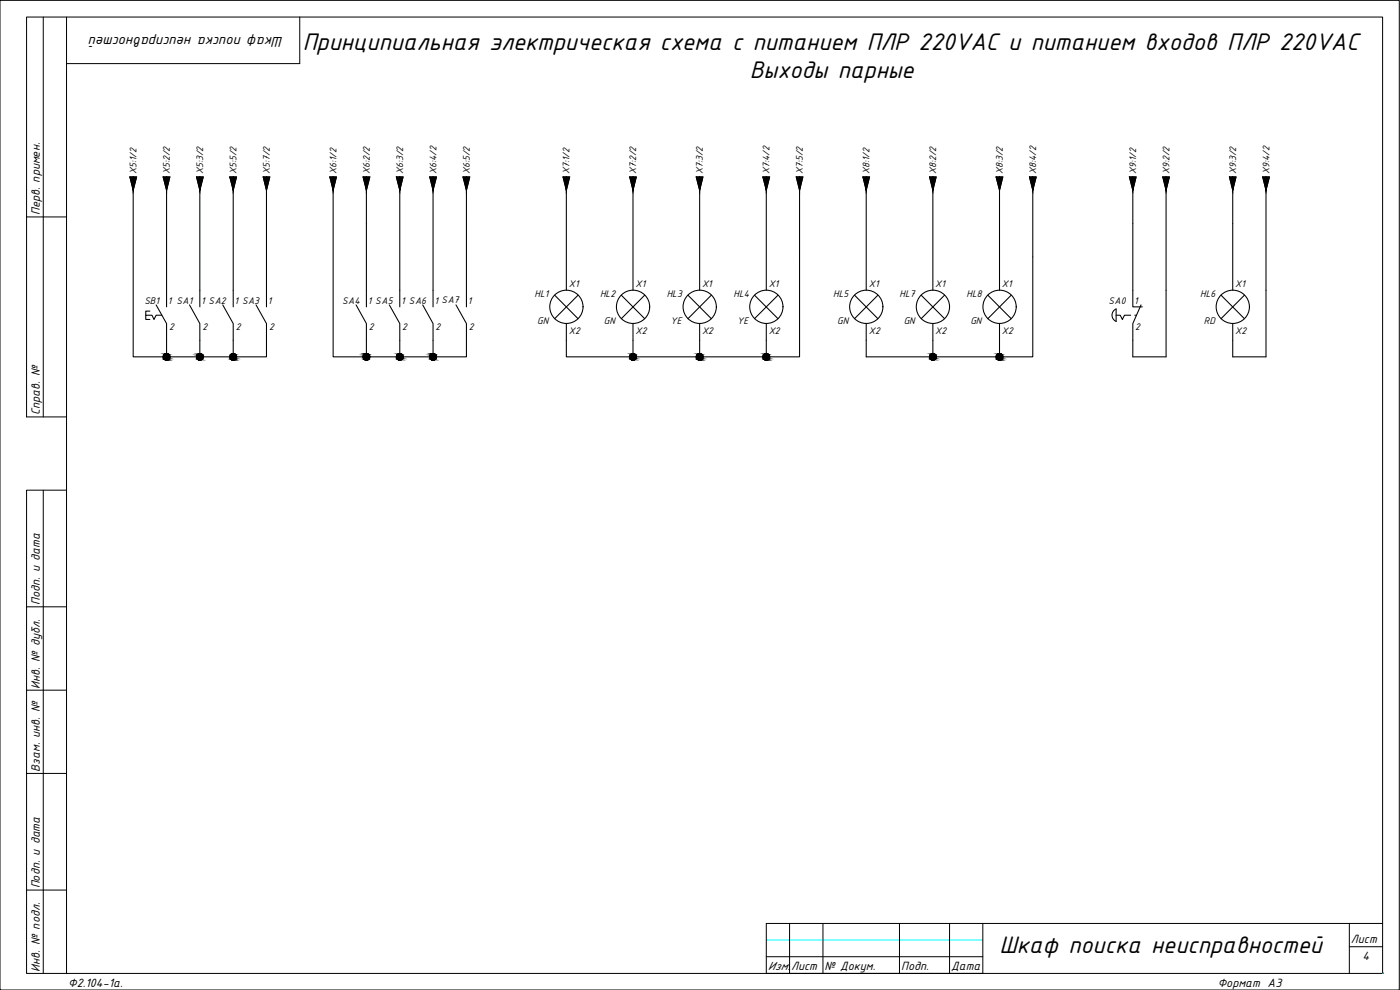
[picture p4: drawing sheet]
<svg xmlns="http://www.w3.org/2000/svg" width="420mm" height="297mm" viewBox="0 0 420 297" stroke-linecap="round" stroke-linejoin="round" font-family="sans-serif">
<!-- layer: 0 -->
<g fill="none" stroke="#000" stroke-width=".3">
<path d="M13 5.1v120M20 5.1h394.9v287h-394.9zM20 5.1h-12v60h12M90 5.1v14h-70M8 65.1v60h12M13 147.1v145M20 147.1h-12v35M20 182.1h-12v25M20 207.1h-12v25M20 232.1h-12v35M20 267.1h-12v25h12M237 277.1v15"/>
<path d="M247 277.1v15M269.9 277.1v15M285 277.1v15M295 277.1v15h-65v-15h184.9M405 277.1v15M414.9 277.1h.1M230 287.1h65M405 284.1h9.9M414.9 292.1h.1"/>
</g>
<!-- layer: 4 -->
<path d="M230 282h65M414.9 292.1h.1" fill="none" stroke="#0ff" stroke-width=".3"/>
<g fill="none" stroke="#000" stroke-width=".32">
<path d="M39 53.1h2l-1 4zM40 57.1v50h40v-10l-3.2-5.6M49 53.1h2l-1 4zM50 57.1v35M59 53.1h2l-1 4zM60 57.1v35M69 53.1h2l-1 4zM70 57.1v35M79 53.1h2l-1 4zM80 57.1v35M99 53.1h2l-1 4zM100 57.1v50h40v-10l-3.2-5.6"/>
<path d="M109 53.1h2l-1 4zM110 57.1v35M119 53.1h2l-1 4zM120 57.1v35M129 53.1h2l-1 4zM130 57.1v35M139 53.1h2l-1 4zM140 57.1v35M169 53.1h2l-1 4zM170 57.1v30M189 53.1h2l-1 4zM190 57.1v30"/>
<path d="M209 53.1h2l-1 4zM210 57.1v30M229 53.1h2l-1 4zM230 57.1v30M239 53.1h1.9l-.9 4zM240 57.1v50h-70v-10M259 53.1h1.9l-.9 4zM260 57.1v30M279 53.1h2l-1 4zM280 57.1v30M298.9 53.1h2.1l-1 4zM300 57.1v30"/>
<path d="M309 53.1h2l-1 4zM310 57.1v50h-50v-10M338.9 53.1h2.1l-1 4zM340 57.1v35h2.8M349 53.1h1.9l-.9 4zM350 57.1v50h-10v-10l2.4-5.6M369 53.1h1.9l-.9 4zM370 57.1v30M379 53.1h2l-1.1 4zM379.9 57.1v50h-9.9v-10M45 93.3h-1.3v1.3M46.8 91.5l3.2 5.6v10"/>
<path d="M48.6 94.6h-1.8l-.6 1.2-.6-1.2h-1.9v1.2h1.3M56.9 91.5l3.1 5.6v10M66.9 91.5l3.1 5.6v10M106.9 91.5l3.1 5.6v10M116.8 91.5l3.2 5.6v10M126.9 91.5l3.1 5.6v10M166.4 88.5l7.1 7.1M173.5 88.5l-7.1 7.1M186.4 88.5l7.1 7.1M190 97.1v10M193.5 88.5l-7.1 7.1M206.4 88.5l7.1 7.1"/>
<path d="M210 97.1v10M213.5 88.5l-7.1 7.1M226.4 88.5l7.1 7.1M230 97.1v10M233.5 88.5l-7.1 7.1M256.4 88.5l7.1 7.1M263.5 88.5l-7.1 7.1M276.4 88.5l7.1 7.1M280 97.1v10M283.5 88.5l-7.1 7.1M296.4 88.5l7.1 7.1M300 97.1v10"/>
<path d="M303.5 88.5l-7.1 7.1M335 94.6h1.2l.6 1.2 .7-1.2h1.8M335 92.7v3.7M335 92.7a2.03 2.03 0 0 0-1.3 1.9 2.03 2.03 0 0 0 1.3 1.8M340.6 94.6h.5M366.4 88.5l7.1 7.1M373.5 88.5l-7.1 7.1"/>
<circle cx="170" cy="92.1" r="5"/>
<circle cx="190" cy="92.1" r="5"/>
<circle cx="210" cy="92.1" r="5"/>
<circle cx="230" cy="92.1" r="5"/>
<circle cx="260" cy="92.1" r="5"/>
<circle cx="280" cy="92.1" r="5"/>
<circle cx="300" cy="92.1" r="5"/>
<circle cx="370" cy="92.1" r="5"/>
<circle cx="50" cy="107.1" r="1.01"/>
<circle cx="60" cy="107.1" r="1.01"/>
<circle cx="70" cy="107.1" r="1.01"/>
<circle cx="110" cy="107.1" r="1.01"/>
<circle cx="120" cy="107.1" r="1.01"/>
<circle cx="130" cy="107.1" r="1.01"/>
<circle cx="190" cy="107.1" r="1.01"/>
<circle cx="210" cy="107.1" r="1.01"/>
<circle cx="230" cy="107.1" r="1.01"/>
<circle cx="280" cy="107.1" r="1.01"/>
<circle cx="300" cy="107.1" r="1.01"/>
</g>
<g fill="#000" stroke="#000" stroke-width=".3">
<path d="M39 53.1h1v4zM40 53.1v4l1-4z"/>
<path d="M49 53.1h1v4zM50 53.1v4l1-4z"/>
<path d="M59 53.1h1v4zM60 53.1v4l1-4z"/>
<path d="M69 53.1h1v4zM70 53.1v4l1-4z"/>
<path d="M79 53.1h1v4zM80 53.1v4l1-4z"/>
<path d="M99 53.1h1v4zM100 53.1v4l1-4z"/>
<path d="M109 53.1h1v4zM110 53.1v4l1-4z"/>
<path d="M119 53.1h1v4zM120 53.1v4l1-4z"/>
<path d="M129 53.1h1v4zM130 53.1v4l1-4z"/>
<path d="M139 53.1h1v4zM140 53.1v4l1-4z"/>
<path d="M169 53.1h1v4zM170 53.1v4l1-4z"/>
<path d="M189 53.1h1v4zM190 53.1v4l1-4z"/>
<path d="M209 53.1h1v4zM210 53.1v4l1-4z"/>
<path d="M229 53.1h1v4zM230 53.1v4l1-4z"/>
<path d="M239 53.1h1v4zM240 53.1v4l.9-4z"/>
<path d="M259 53.1h1v4zM260 53.1v4l.9-4z"/>
<path d="M279 53.1h1v4zM280 53.1v4l1-4z"/>
<path d="M298.9 53.1h1.1v4zM300 53.1v4l1-4z"/>
<path d="M309 53.1h1v4zM310 53.1v4l1-4z"/>
<path d="M338.9 53.1h1.1v4zM340 53.1v4l1-4z"/>
<path d="M349 53.1h1v4zM350 53.1v4l.9-4z"/>
<path d="M369 53.1h1v4zM370 53.1v4l.9-4z"/>
<path d="M379 53.1h.9v4zM379.9 53.1v4l1.1-4z"/>
<path d="M49.8 108.1h.2zM50 108.1h.2z"/>
<path d="M49.8 106.1l.2 .1zM49.6 106.2h.4z"/>
<path d="M49.6 106.2h.4zM49.5 106.2h.5z"/>
<path d="M49.5 106.2l.5 .1zM49.3 106.3h.7z"/>
<path d="M49.3 106.3l.7 .1zM49.3 106.3l.7 .1z"/>
<path d="M49.2 106.4l.8 .2zM49.2 106.4l.8 .2h-.9z"/>
<path d="M49.1 106.6l.9 .2v-.2zM49.1 106.6l.9 .2h-1z"/>
<path d="M49 106.8l1 .1v-.1zM49 106.8l1 .1h-1z"/>
<path d="M49 106.9l1 .2zM49 106.9l1 .2z"/>
<path d="M49 107.1l1 .1v-.1zM49 107.1l1 .1h-1z"/>
<path d="M49 107.2l1 .2v-.2zM49 107.2l1 .2h-1z"/>
<path d="M49 107.4l1 .2v-.2zM49 107.4l1 .2h-.9z"/>
<path d="M49.1 107.6l.9 .1zM49.1 107.6l.9 .1z"/>
<path d="M49.2 107.7l.8 .1zM49.2 107.7l.8 .1z"/>
<path d="M49.3 107.8l.7 .1zM49.3 107.8l.7 .1z"/>
<path d="M49.5 107.9l.5 .1zM49.5 107.9l.5 .1z"/>
<path d="M49.6 108l.4 .1zM49.6 108l.4 .1z"/>
<path d="M50 106.1h.2zM49.8 106.1h.2z"/>
<path d="M50 106.1l.3 .1zM50 106.1l.3 .1z"/>
<path d="M50 106.2h.5zM50 106.2h.5z"/>
<path d="M50 108h.3zM50 108l.2 .1z"/>
<path d="M50 106.2l.6 .1zM50 106.2l.6 .1z"/>
<path d="M50 107.9h.5zM50 107.9l.3 .1z"/>
<path d="M50 106.3l.7 .1zM50 106.3l.7 .1z"/>
<path d="M50 107.8h.6zM50 107.8l.5 .1z"/>
<path d="M50 106.4l.8 .2zM50 106.4l.8 .2z"/>
<path d="M50 107.7h.7zM50 107.7l.6 .1z"/>
<path d="M50 106.6l.9 .2-.1-.2zM50 106.6l.9 .2h-.9z"/>
<path d="M50 107.6h.8zM50 107.6l.7 .1z"/>
<path d="M50 106.8l1 .1-.1-.1zM50 106.8l1 .1h-1z"/>
<path d="M50 107.4l.8 .2 .1-.2zM50 107.4l.8 .2h-.8z"/>
<path d="M50 106.9l1 .2zM50 106.9l1 .2z"/>
<path d="M50 107.1l1 .1v-.1zM50 107.1l1 .1h-1z"/>
<path d="M50 107.2l.9 .2 .1-.2zM50 107.2l.9 .2h-.9z"/>
<path d="M59.8 108.1h.2zM60 108.1h.1z"/>
<path d="M59.8 106.1l.2 .1zM59.6 106.2h.4z"/>
<path d="M59.6 106.2h.4zM59.5 106.2h.5z"/>
<path d="M59.5 106.2l.5 .1zM59.3 106.3h.7z"/>
<path d="M59.3 106.3l.7 .1zM59.2 106.4h.8z"/>
<path d="M59.2 106.4l.8 .2zM59.2 106.4l.8 .2h-.9z"/>
<path d="M59.1 106.6l.9 .2v-.2zM59.1 106.6l.9 .2h-.9z"/>
<path d="M59.1 106.8l.9 .1v-.1zM59.1 106.8l.9 .1h-1z"/>
<path d="M59 106.9l1 .2zM59 106.9l1 .2z"/>
<path d="M59 107.1l1 .1v-.1zM59 107.1l1 .1h-1z"/>
<path d="M59 107.2l1 .2v-.2zM59 107.2l1 .2h-.9z"/>
<path d="M59.1 107.4l.9 .2v-.2zM59.1 107.4l.9 .2h-.9z"/>
<path d="M59.1 107.6l.9 .1zM59.1 107.6l.9 .1z"/>
<path d="M59.2 107.7l.8 .1zM59.2 107.7l.8 .1z"/>
<path d="M59.3 107.8l.7 .1zM59.3 107.8l.7 .1z"/>
<path d="M59.5 107.9l.5 .1zM59.5 107.9l.5 .1z"/>
<path d="M59.6 108l.4 .1zM59.6 108l.4 .1z"/>
<path d="M60 106.1h.1zM59.8 106.1h.2z"/>
<path d="M60 106.1l.3 .1zM60 106.1l.3 .1z"/>
<path d="M60 106.2h.5zM60 106.2h.5z"/>
<path d="M60 108h.3zM60 108l.1 .1z"/>
<path d="M60 106.2l.6 .1zM60 106.2l.6 .1z"/>
<path d="M60 107.9h.5zM60 107.9l.3 .1z"/>
<path d="M60 106.3l.7 .1zM60 106.3l.7 .1z"/>
<path d="M60 107.8h.6zM60 107.8l.5 .1z"/>
<path d="M60 106.4l.9 .2zM60 106.4l.9 .2z"/>
<path d="M60 107.7h.7zM60 107.7l.6 .1z"/>
<path d="M60 106.6l.9 .2v-.2zM60 106.6l.9 .2h-.9z"/>
<path d="M60 107.6h.9zM60 107.6l.7 .1z"/>
<path d="M60 106.8l1 .1-.1-.1zM60 106.8l1 .1h-1z"/>
<path d="M60 107.4l.9 .2v-.2zM60 107.4l.9 .2h-.9z"/>
<path d="M60 106.9l1 .2zM60 106.9l1 .2z"/>
<path d="M60 107.2l.9 .2 .1-.2zM60 107.2l.9 .2h-.9z"/>
<path d="M60 107.1l1 .1v-.1zM60 107.1l1 .1h-1z"/>
<path d="M69.8 108.1h.2zM70 108.1h.2z"/>
<path d="M69.8 106.1l.2 .1zM69.6 106.2h.4z"/>
<path d="M69.6 106.2h.4zM69.5 106.2h.5z"/>
<path d="M69.5 106.2l.5 .1zM69.3 106.3h.7z"/>
<path d="M69.3 106.3l.7 .1zM69.3 106.3l.7 .1z"/>
<path d="M69.2 106.4l.8 .2zM69.2 106.4l.8 .2h-.9z"/>
<path d="M69.1 106.6l.9 .2v-.2zM69.1 106.6l.9 .2h-1z"/>
<path d="M69 106.8l1 .1v-.1zM69 106.8l1 .1h-1z"/>
<path d="M69 106.9l1 .2zM69 106.9l1 .2z"/>
<path d="M69 107.1l1 .1v-.1zM69 107.1l1 .1h-1z"/>
<path d="M69 107.2l1 .2v-.2zM69 107.2l1 .2h-1z"/>
<path d="M69 107.4l1 .2v-.2zM69 107.4l1 .2h-.9z"/>
<path d="M69.1 107.6l.9 .1zM69.1 107.6l.9 .1z"/>
<path d="M69.2 107.7l.8 .1zM69.2 107.7l.8 .1z"/>
<path d="M69.3 107.8l.7 .1zM69.3 107.8l.7 .1z"/>
<path d="M69.5 107.9l.5 .1zM69.5 107.9l.5 .1z"/>
<path d="M69.6 108l.4 .1zM69.6 108l.4 .1z"/>
<path d="M70 106.1h.2zM69.8 106.1h.2z"/>
<path d="M70 106.1l.3 .1zM70 106.1l.3 .1z"/>
<path d="M70 106.2h.5zM70 106.2h.5z"/>
<path d="M70 108h.3zM70 108l.2 .1z"/>
<path d="M70 106.2l.6 .1zM70 106.2l.6 .1z"/>
<path d="M70 107.9h.5zM70 107.9l.3 .1z"/>
<path d="M70 106.3l.7 .1zM70 106.3l.7 .1z"/>
<path d="M70 107.8h.6zM70 107.8l.5 .1z"/>
<path d="M70 106.4l.8 .2zM70 106.4l.8 .2z"/>
<path d="M70 107.7h.7zM70 107.7l.6 .1z"/>
<path d="M70 106.6l.9 .2-.1-.2zM70 106.6l.9 .2h-.9z"/>
<path d="M70 107.6h.8zM70 107.6l.7 .1z"/>
<path d="M70 106.8l1 .1-.1-.1zM70 106.8l1 .1h-1z"/>
<path d="M70 107.4l.8 .2 .1-.2zM70 107.4l.8 .2h-.8z"/>
<path d="M70 106.9l1 .2zM70 106.9l1 .2z"/>
<path d="M70 107.1l1 .1v-.1zM70 107.1l1 .1h-1z"/>
<path d="M70 107.2l.9 .2 .1-.2zM70 107.2l.9 .2h-.9z"/>
<path d="M109.8 108.1h.2zM110 108.1h.1z"/>
<path d="M109.8 106.1l.2 .1zM109.6 106.2h.4z"/>
<path d="M109.6 106.2h.4zM109.5 106.2h.5z"/>
<path d="M109.5 106.2l.5 .1zM109.3 106.3h.7z"/>
<path d="M109.3 106.3l.7 .1zM109.3 106.3l.7 .1z"/>
<path d="M109.2 106.4l.8 .2zM109.2 106.4l.8 .2h-.9z"/>
<path d="M109.1 106.6l.9 .2v-.2zM109.1 106.6l.9 .2h-1z"/>
<path d="M109 106.8l1 .1v-.1zM109 106.8l1 .1h-1z"/>
<path d="M109 106.9l1 .2zM109 106.9l1 .2z"/>
<path d="M109 107.1l1 .1v-.1zM109 107.1l1 .1h-1z"/>
<path d="M109 107.2l1 .2v-.2zM109 107.2l1 .2h-1z"/>
<path d="M109 107.4l1 .2v-.2zM109 107.4l1 .2h-.9z"/>
<path d="M109.1 107.6l.9 .1zM109.1 107.6l.9 .1z"/>
<path d="M109.2 107.7l.8 .1zM109.2 107.7l.8 .1z"/>
<path d="M109.3 107.8l.7 .1zM109.3 107.8l.7 .1z"/>
<path d="M109.5 107.9l.5 .1zM109.5 107.9l.5 .1z"/>
<path d="M109.6 108l.4 .1zM109.6 108l.4 .1z"/>
<path d="M110 106.1h.1zM109.8 106.1h.2z"/>
<path d="M110 106.1l.3 .1zM110 106.1l.3 .1z"/>
<path d="M110 106.2h.5zM110 106.2h.5z"/>
<path d="M110 108h.3zM110 108l.1 .1z"/>
<path d="M110 106.2l.6 .1zM110 106.2l.6 .1z"/>
<path d="M110 107.9h.5zM110 107.9l.3 .1z"/>
<path d="M110 106.3l.7 .1zM110 106.3l.7 .1z"/>
<path d="M110 107.8h.6zM110 107.8l.5 .1z"/>
<path d="M110 106.4l.8 .2zM110 106.4l.8 .2z"/>
<path d="M110 107.7h.7zM110 107.7l.6 .1z"/>
<path d="M110 106.6l.9 .2-.1-.2zM110 106.6l.9 .2h-.9z"/>
<path d="M110 107.6h.8zM110 107.6l.7 .1z"/>
<path d="M110 106.8l.9 .1v-.1zM110 106.8l.9 .1h-.9z"/>
<path d="M110 107.4l.8 .2 .1-.2zM110 107.4l.8 .2h-.8z"/>
<path d="M110 106.9l1 .2zM110 106.9l1 .2z"/>
<path d="M110 107.2l.9 .2v-.2zM110 107.2l.9 .2h-.9z"/>
<path d="M110 107.1l.9 .1 .1-.1zM110 107.1l.9 .1h-.9z"/>
<path d="M119.8 108.1h.2zM120 108.1h.2z"/>
<path d="M119.8 106.1l.2 .1zM119.6 106.2h.4z"/>
<path d="M119.6 106.2h.4zM119.5 106.2h.5z"/>
<path d="M119.5 106.2l.5 .1zM119.3 106.3h.7z"/>
<path d="M119.3 106.3l.7 .1zM119.2 106.4h.8z"/>
<path d="M119.2 106.4l.8 .2zM119.2 106.4l.8 .2h-.9z"/>
<path d="M119.1 106.6l.9 .2v-.2zM119.1 106.6l.9 .2h-1z"/>
<path d="M119 106.8l1 .1v-.1zM119 106.8l1 .1h-1z"/>
<path d="M119 106.9l1 .2zM119 106.9l1 .2z"/>
<path d="M119 107.1l1 .1v-.1zM119 107.1l1 .1h-1z"/>
<path d="M119 107.2l1 .2v-.2zM119 107.2l1 .2h-1z"/>
<path d="M119 107.4l1 .2v-.2zM119 107.4l1 .2h-.9z"/>
<path d="M119.1 107.6l.9 .1zM119.1 107.6l.9 .1z"/>
<path d="M119.2 107.7l.8 .1zM119.2 107.7l.8 .1z"/>
<path d="M119.3 107.8l.7 .1zM119.3 107.8l.7 .1z"/>
<path d="M119.5 107.9l.5 .1zM119.5 107.9l.5 .1z"/>
<path d="M119.6 108l.4 .1zM119.6 108l.4 .1z"/>
<path d="M120 106.1h.2zM119.8 106.1h.2z"/>
<path d="M120 106.1l.3 .1zM120 106.1l.3 .1z"/>
<path d="M120 106.2h.5zM120 106.2h.5z"/>
<path d="M120 108h.3zM120 108l.2 .1z"/>
<path d="M120 106.2l.6 .1zM120 106.2l.6 .1z"/>
<path d="M120 107.9h.5zM120 107.9l.3 .1z"/>
<path d="M120 106.3l.8 .1zM120 106.3l.8 .1z"/>
<path d="M120 107.8h.6zM120 107.8l.5 .1z"/>
<path d="M120 106.4l.8 .2zM120 106.4l.8 .2z"/>
<path d="M120 107.7h.8zM120 107.7l.6 .1z"/>
<path d="M120 106.6l.9 .2-.1-.2zM120 106.6l.9 .2h-.9z"/>
<path d="M120 107.6h.8zM120 107.6l.8 .1z"/>
<path d="M120 106.8l1 .1-.1-.1zM120 106.8l1 .1h-1z"/>
<path d="M120 107.4l.8 .2 .1-.2zM120 107.4l.8 .2h-.8z"/>
<path d="M120 106.9l1 .2zM120 106.9l1 .2z"/>
<path d="M120 107.1l1 .1v-.1zM120 107.1l1 .1h-1z"/>
<path d="M120 107.2l.9 .2 .1-.2zM120 107.2l.9 .2h-.9z"/>
<path d="M129.8 108.1h.2zM130 108.1h.1z"/>
<path d="M129.8 106.1l.2 .1zM129.6 106.2h.4z"/>
<path d="M129.6 106.2h.4zM129.5 106.2h.5z"/>
<path d="M129.5 106.2l.5 .1zM129.3 106.3h.7z"/>
<path d="M129.3 106.3l.7 .1zM129.3 106.3l.7 .1z"/>
<path d="M129.2 106.4l.8 .2zM129.2 106.4l.8 .2h-.9z"/>
<path d="M129.1 106.6l.9 .2v-.2zM129.1 106.6l.9 .2h-1z"/>
<path d="M129 106.8l1 .1v-.1zM129 106.8l1 .1h-1z"/>
<path d="M129 106.9l1 .2zM129 106.9l1 .2z"/>
<path d="M129 107.1l1 .1v-.1zM129 107.1l1 .1h-1z"/>
<path d="M129 107.2l1 .2v-.2zM129 107.2l1 .2h-1z"/>
<path d="M129 107.4l1 .2v-.2zM129 107.4l1 .2h-.9z"/>
<path d="M129.1 107.6l.9 .1zM129.1 107.6l.9 .1z"/>
<path d="M129.2 107.7l.8 .1zM129.2 107.7l.8 .1z"/>
<path d="M129.3 107.8l.7 .1zM129.3 107.8l.7 .1z"/>
<path d="M129.5 107.9l.5 .1zM129.5 107.9l.5 .1z"/>
<path d="M129.6 108l.4 .1zM129.6 108l.4 .1z"/>
<path d="M130 106.1h.1zM129.8 106.1h.2z"/>
<path d="M130 106.1l.3 .1zM130 106.1l.3 .1z"/>
<path d="M130 106.2h.5zM130 106.2h.5z"/>
<path d="M130 108h.3zM130 108l.1 .1z"/>
<path d="M130 106.2l.6 .1zM130 106.2l.6 .1z"/>
<path d="M130 107.9h.5zM130 107.9l.3 .1z"/>
<path d="M130 106.3l.7 .1zM130 106.3l.7 .1z"/>
<path d="M130 107.8h.6zM130 107.8l.5 .1z"/>
<path d="M130 106.4l.8 .2zM130 106.4l.8 .2z"/>
<path d="M130 107.7h.7zM130 107.7l.6 .1z"/>
<path d="M130 106.6l.9 .2-.1-.2zM130 106.6l.9 .2h-.9z"/>
<path d="M130 107.6h.8zM130 107.6l.7 .1z"/>
<path d="M130 106.8l1 .1-.1-.1zM130 106.8l1 .1h-1z"/>
<path d="M130 107.4l.8 .2 .1-.2zM130 107.4l.8 .2h-.8z"/>
<path d="M130 106.9l1 .2zM130 106.9l1 .2z"/>
<path d="M130 107.2l.9 .2 .1-.2zM130 107.2l.9 .2h-.9z"/>
<path d="M130 107.1l1 .1v-.1zM130 107.1l1 .1h-1z"/>
<path d="M189.8 108.1h.2zM190 108.1h.1z"/>
<path d="M189.8 106.1l.2 .1zM189.6 106.2h.4z"/>
<path d="M189.6 106.2h.4zM189.5 106.2h.5z"/>
<path d="M189.5 106.2l.5 .1zM189.3 106.3h.7z"/>
<path d="M189.3 106.3l.7 .1zM189.2 106.4h.8z"/>
<path d="M189.2 106.4l.8 .2zM189.2 106.4l.8 .2h-.9z"/>
<path d="M189.1 106.6l.9 .2v-.2zM189.1 106.6l.9 .2h-1z"/>
<path d="M189 106.8l1 .1v-.1zM189 106.8l1 .1h-1z"/>
<path d="M189 106.9l1 .2zM189 106.9l1 .2z"/>
<path d="M189 107.1l1 .1v-.1zM189 107.1l1 .1h-1z"/>
<path d="M189 107.2l1 .2v-.2zM189 107.2l1 .2h-1z"/>
<path d="M189 107.4l1 .2v-.2zM189 107.4l1 .2h-.9z"/>
<path d="M189.1 107.6l.9 .1zM189.1 107.6l.9 .1z"/>
<path d="M189.2 107.7l.8 .1zM189.2 107.7l.8 .1z"/>
<path d="M189.3 107.8l.7 .1zM189.3 107.8l.7 .1z"/>
<path d="M189.5 107.9l.5 .1zM189.5 107.9l.5 .1z"/>
<path d="M189.6 108l.4 .1zM189.6 108l.4 .1z"/>
<path d="M190 106.1h.1zM189.8 106.1h.2z"/>
<path d="M190 106.1l.3 .1zM190 106.1l.3 .1z"/>
<path d="M190 106.2h.5zM190 106.2h.5z"/>
<path d="M190 108h.3zM190 108l.1 .1z"/>
<path d="M190 106.2l.6 .1zM190 106.2l.6 .1z"/>
<path d="M190 107.9h.5zM190 107.9l.3 .1z"/>
<path d="M190 106.3l.7 .1zM190 106.3l.7 .1z"/>
<path d="M190 107.8h.6zM190 107.8l.5 .1z"/>
<path d="M190 106.4l.8 .2zM190 106.4l.8 .2z"/>
<path d="M190 107.7h.7zM190 107.7l.6 .1z"/>
<path d="M190 106.6l.9 .2-.1-.2zM190 106.6l.9 .2h-.9z"/>
<path d="M190 107.6h.8zM190 107.6l.7 .1z"/>
<path d="M190 106.8l1 .1-.1-.1zM190 106.8l1 .1h-1z"/>
<path d="M190 107.4l.8 .2 .1-.2zM190 107.4l.8 .2h-.8z"/>
<path d="M190 106.9l1 .2zM190 106.9l1 .2z"/>
<path d="M190 107.1l1 .1v-.1zM190 107.1l1 .1h-1z"/>
<path d="M190 107.2l.9 .2 .1-.2zM190 107.2l.9 .2h-.9z"/>
<path d="M209.8 108.1h.2zM210 108.1h.1z"/>
<path d="M209.8 106.1l.2 .1zM209.6 106.2h.4z"/>
<path d="M209.6 106.2h.4zM209.5 106.2h.5z"/>
<path d="M209.5 106.2l.5 .1zM209.3 106.3h.7z"/>
<path d="M209.3 106.3l.7 .1zM209.2 106.4h.8z"/>
<path d="M209.2 106.4l.8 .2zM209.2 106.4l.8 .2h-.9z"/>
<path d="M209.1 106.6l.9 .2v-.2zM209.1 106.6l.9 .2h-1z"/>
<path d="M209 106.8l1 .1v-.1zM209 106.8l1 .1h-1z"/>
<path d="M209 106.9l1 .2zM209 106.9l1 .2z"/>
<path d="M209 107.1l1 .1v-.1zM209 107.1l1 .1h-1z"/>
<path d="M209 107.2l1 .2v-.2zM209 107.2l1 .2h-1z"/>
<path d="M209 107.4l1 .2v-.2zM209 107.4l1 .2h-.9z"/>
<path d="M209.1 107.6l.9 .1zM209.1 107.6l.9 .1z"/>
<path d="M209.2 107.7l.8 .1zM209.2 107.7l.8 .1z"/>
<path d="M209.3 107.8l.7 .1zM209.3 107.8l.7 .1z"/>
<path d="M209.5 107.9l.5 .1zM209.5 107.9l.5 .1z"/>
<path d="M209.6 108l.4 .1zM209.6 108l.4 .1z"/>
<path d="M210 106.1h.1zM209.8 106.1h.2z"/>
<path d="M210 106.1l.3 .1zM210 106.1l.3 .1z"/>
<path d="M210 106.2h.5zM210 106.2h.5z"/>
<path d="M210 108h.3zM210 108l.1 .1z"/>
<path d="M210 106.2l.6 .1zM210 106.2l.6 .1z"/>
<path d="M210 107.9h.5zM210 107.9l.3 .1z"/>
<path d="M210 106.3l.7 .1zM210 106.3l.7 .1z"/>
<path d="M210 107.8h.6zM210 107.8l.5 .1z"/>
<path d="M210 106.4l.8 .2zM210 106.4l.8 .2z"/>
<path d="M210 107.7h.7zM210 107.7l.6 .1z"/>
<path d="M210 106.6l.9 .2-.1-.2zM210 106.6l.9 .2h-.9z"/>
<path d="M210 107.6h.8zM210 107.6l.7 .1z"/>
<path d="M210 106.8l1 .1-.1-.1zM210 106.8l1 .1h-1z"/>
<path d="M210 107.4l.8 .2 .1-.2zM210 107.4l.8 .2h-.8z"/>
<path d="M210 106.9l1 .2zM210 106.9l1 .2z"/>
<path d="M210 107.1l1 .1v-.1zM210 107.1l1 .1h-1z"/>
<path d="M210 107.2l.9 .2 .1-.2zM210 107.2l.9 .2h-.9z"/>
<path d="M229.8 108.1h.2zM230 108.1h.2z"/>
<path d="M229.8 106.1l.2 .1zM229.6 106.2h.4z"/>
<path d="M229.6 106.2h.4zM229.5 106.2h.5z"/>
<path d="M229.5 106.2l.5 .1zM229.3 106.3h.7z"/>
<path d="M229.3 106.3l.7 .1zM229.3 106.3l.7 .1z"/>
<path d="M229.2 106.4l.8 .2zM229.2 106.4l.8 .2h-.9z"/>
<path d="M229.1 106.6l.9 .2v-.2zM229.1 106.6l.9 .2h-1z"/>
<path d="M229 106.8l1 .1v-.1zM229 106.8l1 .1h-1z"/>
<path d="M229 106.9l1 .2zM229 106.9l1 .2z"/>
<path d="M229 107.1l1 .1v-.1zM229 107.1l1 .1h-1z"/>
<path d="M229 107.2l1 .2v-.2zM229 107.2l1 .2h-1z"/>
<path d="M229 107.4l1 .2v-.2zM229 107.4l1 .2h-.9z"/>
<path d="M229.1 107.6l.9 .1zM229.1 107.6l.9 .1z"/>
<path d="M229.2 107.7l.8 .1zM229.2 107.7l.8 .1z"/>
<path d="M229.3 107.8l.7 .1zM229.3 107.8l.7 .1z"/>
<path d="M229.5 107.9l.5 .1zM229.5 107.9l.5 .1z"/>
<path d="M229.6 108l.4 .1zM229.6 108l.4 .1z"/>
<path d="M230 106.1h.2zM229.8 106.1h.2z"/>
<path d="M230 106.1l.3 .1zM230 106.1l.3 .1z"/>
<path d="M230 106.2h.5zM230 106.2h.5z"/>
<path d="M230 108h.3zM230 108l.2 .1z"/>
<path d="M230 106.2l.6 .1zM230 106.2l.6 .1z"/>
<path d="M230 107.9h.5zM230 107.9l.3 .1z"/>
<path d="M230 106.3l.7 .1zM230 106.3l.7 .1z"/>
<path d="M230 107.8h.6zM230 107.8l.5 .1z"/>
<path d="M230 106.4l.8 .2zM230 106.4l.8 .2z"/>
<path d="M230 107.7h.7zM230 107.7l.6 .1z"/>
<path d="M230 106.6l.9 .2-.1-.2zM230 106.6l.9 .2h-.9z"/>
<path d="M230 107.6h.8zM230 107.6l.7 .1z"/>
<path d="M230 106.8l1 .1-.1-.1zM230 106.8l1 .1h-1z"/>
<path d="M230 107.4l.8 .2 .1-.2zM230 107.4l.8 .2h-.8z"/>
<path d="M230 106.9l1 .2zM230 106.9l1 .2z"/>
<path d="M230 107.1l1 .1v-.1zM230 107.1l1 .1h-1z"/>
<path d="M230 107.2l.9 .2 .1-.2zM230 107.2l.9 .2h-.9z"/>
<path d="M279.8 108.1h.2zM280 108.1h.1z"/>
<path d="M279.8 106.1l.2 .1zM279.6 106.2h.4z"/>
<path d="M279.6 106.2h.4zM279.5 106.2h.5z"/>
<path d="M279.5 106.2l.5 .1zM279.3 106.3h.7z"/>
<path d="M279.3 106.3l.7 .1zM279.2 106.4h.8z"/>
<path d="M279.2 106.4l.8 .2zM279.2 106.4l.8 .2h-.9z"/>
<path d="M279.1 106.6l.9 .2v-.2zM279.1 106.6l.9 .2h-1z"/>
<path d="M279 106.8l1 .1v-.1zM279 106.8l1 .1h-1z"/>
<path d="M279 106.9l1 .2zM279 106.9l1 .2z"/>
<path d="M279 107.1l1 .1v-.1zM279 107.1l1 .1h-1z"/>
<path d="M279 107.2l1 .2v-.2zM279 107.2l1 .2h-1z"/>
<path d="M279 107.4l1 .2v-.2zM279 107.4l1 .2h-.9z"/>
<path d="M279.1 107.6l.9 .1zM279.1 107.6l.9 .1z"/>
<path d="M279.2 107.7l.8 .1zM279.2 107.7l.8 .1z"/>
<path d="M279.3 107.8l.7 .1zM279.3 107.8l.7 .1z"/>
<path d="M279.5 107.9l.5 .1zM279.5 107.9l.5 .1z"/>
<path d="M279.6 108l.4 .1zM279.6 108l.4 .1z"/>
<path d="M280 106.1h.1zM279.8 106.1h.2z"/>
<path d="M280 106.1l.3 .1zM280 106.1l.3 .1z"/>
<path d="M280 106.2h.5zM280 106.2h.5z"/>
<path d="M280 108h.3zM280 108l.1 .1z"/>
<path d="M280 106.2l.6 .1zM280 106.2l.6 .1z"/>
<path d="M280 107.9h.5zM280 107.9l.3 .1z"/>
<path d="M280 106.3l.7 .1zM280 106.3l.7 .1z"/>
<path d="M280 107.8h.6zM280 107.8l.5 .1z"/>
<path d="M280 106.4l.8 .2zM280 106.4l.8 .2z"/>
<path d="M280 107.7h.7zM280 107.7l.6 .1z"/>
<path d="M280 106.6l.9 .2-.1-.2zM280 106.6l.9 .2h-.9z"/>
<path d="M280 107.6h.8zM280 107.6l.7 .1z"/>
<path d="M280 106.8l1 .1-.1-.1zM280 106.8l1 .1h-1z"/>
<path d="M280 107.4l.8 .2 .1-.2zM280 107.4l.8 .2h-.8z"/>
<path d="M280 106.9l1 .2zM280 106.9l1 .2z"/>
<path d="M280 107.1l1 .1v-.1zM280 107.1l1 .1h-1z"/>
<path d="M280 107.2l.9 .2 .1-.2zM280 107.2l.9 .2h-.9z"/>
<path d="M299.8 108.1h.2zM300 108.1h.1z"/>
<path d="M299.8 106.1l.2 .1zM299.6 106.2h.4z"/>
<path d="M299.6 106.2h.4zM299.5 106.2h.5z"/>
<path d="M299.5 106.2l.5 .1zM299.3 106.3h.7z"/>
<path d="M299.3 106.3l.7 .1zM299.2 106.4h.8z"/>
<path d="M299.2 106.4l.8 .2zM299.2 106.4l.8 .2h-.9z"/>
<path d="M299.1 106.6l.9 .2v-.2zM299.1 106.6l.9 .2h-1z"/>
<path d="M299 106.8l1 .1v-.1zM299 106.8l1 .1h-1z"/>
<path d="M299 106.9l1 .2zM299 106.9l1 .2z"/>
<path d="M298.9 107.1l1.1 .1v-.1zM298.9 107.1l1.1 .1h-1z"/>
<path d="M299 107.2l1 .2v-.2zM299 107.2l1 .2h-1z"/>
<path d="M299 107.4l1 .2v-.2zM299 107.4l1 .2h-.9z"/>
<path d="M299.1 107.6l.9 .1zM299.1 107.6l.9 .1z"/>
<path d="M299.2 107.7l.8 .1zM299.2 107.7l.8 .1z"/>
<path d="M299.3 107.8l.7 .1zM299.3 107.8l.7 .1z"/>
<path d="M299.5 107.9l.5 .1zM299.5 107.9l.5 .1z"/>
<path d="M299.6 108l.4 .1zM299.6 108l.4 .1z"/>
<path d="M300 106.1h.1zM299.8 106.1h.2z"/>
<path d="M300 106.1l.3 .1zM300 106.1l.3 .1z"/>
<path d="M300 106.2h.5zM300 106.2h.5z"/>
<path d="M300 108h.3zM300 108l.1 .1z"/>
<path d="M300 106.2l.6 .1zM300 106.2l.6 .1z"/>
<path d="M300 107.9h.5zM300 107.9l.3 .1z"/>
<path d="M300 106.3l.7 .1zM300 106.3l.7 .1z"/>
<path d="M300 107.8h.6zM300 107.8l.5 .1z"/>
<path d="M300 106.4l.8 .2zM300 106.4l.8 .2z"/>
<path d="M300 107.7h.7zM300 107.7l.6 .1z"/>
<path d="M300 106.6l.9 .2-.1-.2zM300 106.6l.9 .2h-.9z"/>
<path d="M300 107.6h.8zM300 107.6l.7 .1z"/>
<path d="M300 106.8l1 .1-.1-.1zM300 106.8l1 .1h-1z"/>
<path d="M300 107.4l.8 .2 .1-.2zM300 107.4l.8 .2h-.8z"/>
<path d="M300 106.9l1 .2zM300 106.9l1 .2z"/>
<path d="M300 107.1l1 .1v-.1zM300 107.1l1 .1h-1z"/>
<path d="M300 107.2l.9 .2 .1-.2zM300 107.2l.9 .2h-.9z"/>
</g>
<path d="M0 .1h419.9v296.9h-419.9z" fill="none" stroke="#000" stroke-width=".3"/>
<g font-size="7.8">
<text x="90.9" y="15.1">Принципиальная электрическая схема с питанием ПЛР 220VAC и питанием входов ПЛР 220VAC</text>
<text x="225" y="23.4">Выходы парные</text>
<text x="300" y="286.1">Шкаф поиска неисправностей</text>
</g>
<text font-size="4.7" x="85" y="11.1" transform="rotate(-180 85 11.1)">Шкаф поиска неисправностей</text>
<g font-size="3.9">
<text x="12" y="64.6" transform="rotate(-90 12 64.6)">Перв. примен.</text>
<text x="12" y="124.6" transform="rotate(-90 12 124.6)">Справ. №</text>
<text x="12" y="181.6" transform="rotate(-90 12 181.6)">Подп. и дата</text>
<text x="12" y="206.6" transform="rotate(-90 12 206.6)">Инв. № дубл.</text>
<text x="12" y="231.6" transform="rotate(-90 12 231.6)">Взам. инв. №</text>
<text x="12" y="266.6" transform="rotate(-90 12 266.6)">Подп. и дата</text>
<text x="405.4" y="283.1">Лист</text>
<text x="12" y="291.6" transform="rotate(-90 12 291.6)">Инв. № подл.</text>
<text x="230.5" y="291">Изм.</text>
<text x="237.5" y="291">Лист</text>
<text x="247.5" y="291">№ Докум.</text>
<text x="270.5" y="291">Подп.</text>
<text x="285.5" y="291">Дата</text>
<text x="408.9" y="288">4</text>
<text x="20.5" y="296.1">Ф2.104-1а.</text>
<text x="365.4" y="296.1">Формат А3</text>
</g>
<g font-size="3.1">
<text x="41" y="52.3" transform="rotate(-90 41 52.3)">X5:1/2</text>
<text x="51" y="52.3" transform="rotate(-90 51 52.3)">X5:2/2</text>
<text x="61" y="52.3" transform="rotate(-90 61 52.3)">X5:3/2</text>
<text x="71" y="52.3" transform="rotate(-90 71 52.3)">X5:5/2</text>
<text x="81" y="52.3" transform="rotate(-90 81 52.3)">X5:7/2</text>
<text x="101" y="52.3" transform="rotate(-90 101 52.3)">X6:1/2</text>
<text x="111" y="52.3" transform="rotate(-90 111 52.3)">X6:2/2</text>
<text x="121" y="52.3" transform="rotate(-90 121 52.3)">X6:3/2</text>
<text x="131" y="52.3" transform="rotate(-90 131 52.3)">X6:4/2</text>
<text x="141" y="52.3" transform="rotate(-90 141 52.3)">X6:5/2</text>
<text x="171" y="52.3" transform="rotate(-90 171 52.3)">X7:1/2</text>
<text x="191" y="52.3" transform="rotate(-90 191 52.3)">X7:2/2</text>
<text x="211" y="52.3" transform="rotate(-90 211 52.3)">X7:3/2</text>
<text x="231" y="52.3" transform="rotate(-90 231 52.3)">X7:4/2</text>
<text x="240.9" y="52.3" transform="rotate(-90 240.9 52.3)">X7:5/2</text>
<text x="260.9" y="52.3" transform="rotate(-90 260.9 52.3)">X8:1/2</text>
<text x="281" y="52.3" transform="rotate(-90 281 52.3)">X8:2/2</text>
<text x="301" y="52.3" transform="rotate(-90 301 52.3)">X8:3/2</text>
<text x="311" y="52.3" transform="rotate(-90 311 52.3)">X8:4/2</text>
<text x="341" y="52.3" transform="rotate(-90 341 52.3)">X9:1/2</text>
<text x="350.9" y="52.3" transform="rotate(-90 350.9 52.3)">X9:2/2</text>
<text x="370.9" y="52.3" transform="rotate(-90 370.9 52.3)">X9:3/2</text>
<text x="381" y="52.3" transform="rotate(-90 381 52.3)">X9:4/2</text>
<text x="160.4" y="89.1">HL1</text>
<text x="170.7" y="86.1">X1</text>
<text x="180.1" y="89.1">HL2</text>
<text x="190.7" y="86.1">X1</text>
<text x="200.1" y="89.1">HL3</text>
<text x="210.7" y="86.1">X1</text>
<text x="220.2" y="89.1">HL4</text>
<text x="230.7" y="86.1">X1</text>
<text x="250.1" y="89.1">HL5</text>
<text x="260.7" y="86.1">X1</text>
<text x="270" y="89.1">HL7</text>
<text x="280.7" y="86.1">X1</text>
<text x="290.1" y="89.1">HL8</text>
<text x="300.7" y="86.1">X1</text>
<text x="360.2" y="89.1">HL6</text>
<text x="370.7" y="86.1">X1</text>
<text x="43.3" y="91.1">SB1</text>
<text x="50.4" y="91.1">1 SА1</text>
<text x="60.4" y="91.1">1 SА2</text>
<text x="70.4" y="91.1">1 SА3</text>
<text x="80.4" y="91.1">1</text>
<text x="102.7" y="91.1">SА4</text>
<text x="110.3" y="91.1">1 SА5</text>
<text x="120.4" y="91.1">1 SА6</text>
<text x="130.4" y="91.1">1 SА7</text>
<text x="140.4" y="91.1">1</text>
<text x="332.7" y="91.1">SА0</text>
<text x="340.4" y="91.1">1</text>
<text x="50.7" y="99.1">2</text>
<text x="60.7" y="99.1">2</text>
<text x="70.7" y="99.1">2</text>
<text x="80.8" y="99.1">2</text>
<text x="110.7" y="99.1">2</text>
<text x="120.7" y="99.1">2</text>
<text x="130.7" y="99.1">2</text>
<text x="140.7" y="99.1">2</text>
<text x="161.3" y="97.1">GN</text>
<text x="170.7" y="100.1">X2</text>
<text x="181.2" y="97.1">GN</text>
<text x="190.7" y="100.1">X2</text>
<text x="201.2" y="97.1">YE</text>
<text x="210.7" y="100.1">X2</text>
<text x="221.2" y="97.1">YE</text>
<text x="230.7" y="100.1">X2</text>
<text x="251.2" y="97.1">GN</text>
<text x="260.7" y="100.1">X2</text>
<text x="271.2" y="97.1">GN</text>
<text x="280.7" y="100.1">X2</text>
<text x="291.2" y="97.1">GN</text>
<text x="300.7" y="100.1">X2</text>
<text x="340.7" y="99.1">2</text>
<text x="361.3" y="97.1">RD</text>
<text x="370.7" y="100.1">X2</text>
</g>
</svg>
